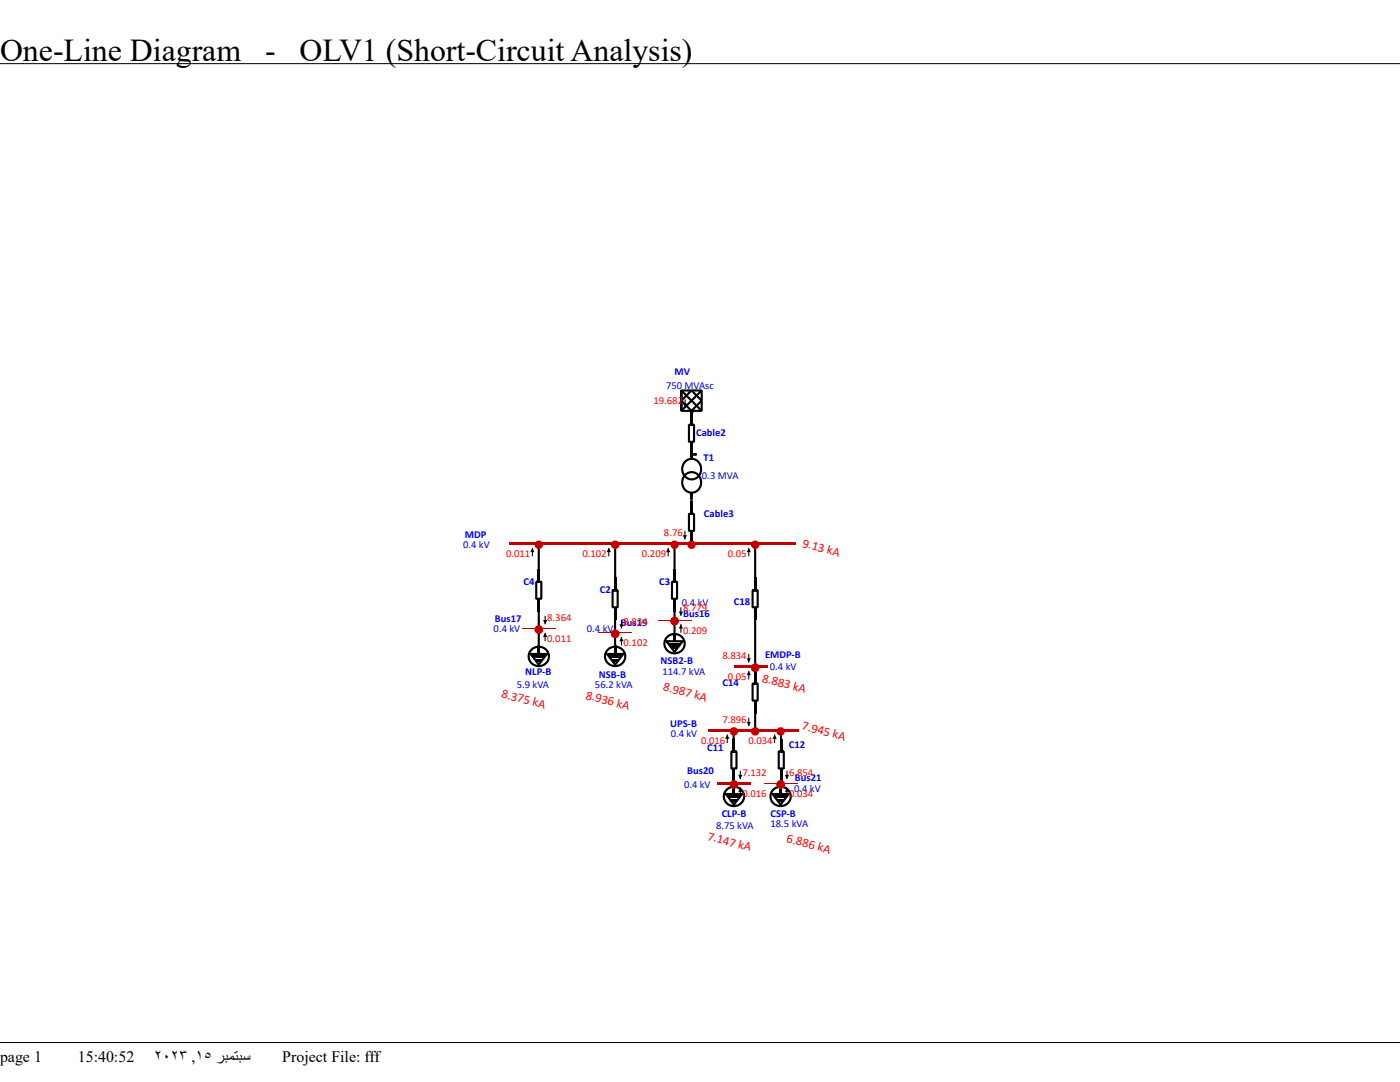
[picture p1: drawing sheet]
<svg xmlns="http://www.w3.org/2000/svg" width="279mm" height="216mm" viewBox="0 0 279 216" stroke-linecap="round" stroke-linejoin="round" font-family="sans-serif">
<g fill="none" stroke="#000" stroke-width=".42">
<path d="M137.9 99.4h.1M138 82.2v2.6M138 88.2v2.5h.9l-.9-.1M138 99.2v3.4M107.5 119.5v9.3M107.5 108.5v7.6M122.8 108.5v9.3M134.6 119.5v6.8M134.6 108.5v7.6M138 105.9v2.6M150.7 108.5v9.3M106.4 131.1h2.3"/>
<path d="M121.6 131.1h2.3M122.8 121.2v7.6M133.4 128.5h2.4M150.7 121.2v15.2M150.7 139.8v5.9M145.3 159h2.3M146.4 145.7l.1 4.3M146.5 153.4v3.3M154.6 159h2.4M155.9 145.7v4.3M155.9 153.4v2.9h-.1v.4"/>
</g>
<g fill="#000">
<path d="M136 77.7h4l.2 .2v4.1l-.2 .2h-4l-.2-.2v-4.1h.4v4.1h-.2v-.2h4v.2h-.2v-4.1h.2v.2h-4v-.2h.2v4.1h-.4v-4.1zM138.2 77.8l2 2-.3 .3-2-2zM139.9 77.8l.3 .3-4.1 4-.3-.3zM139.9 79.8l.3 .3-2 2-.3-.3zM135.8 79.8l2.1-2 .3 .3-2.1 2zM137.5 84.6h1l.2 .2v3.4l-.2 .2h-1l-.2-.2v-3.4l.2-.2h1v.4h-1v-.2h.2v3.4h-.2v-.3h1v.3h-.2v-3.4h.2v.2h-1zM137.8 90.7h.4v.8h-.4zM136.1 79.8l2.1 2-.3 .3-2.1-2zM137.8 82h.4v.2h-.4zM137.8 98.3h.4v.9h-.4zM136.7 94.5a2.09 2.09 0 0 1 2.3-.3 2.09 2.09 0 0 1 1.1 2l-.4 .1v-.4l.2-.1-.2 .1-.1-.4 .2-.1-.2 .1-.2-.3 .2-.1-.2 .1-.2-.3 .1-.1-.1 .1-.3-.2 .1-.2-.1 .2-.3-.2 .1-.2-.1 .2-.3-.1v-.2v.2h-.4v-.2l.1 .2-.4 .1v-.2v.2l-.3 .1-.1-.2 .1 .2-.3 .2-.1-.2 .1 .2-.3 .3-.1-.2 .2 .1-.2 .4-.2-.1h.2l-.2 .4-.2-.1 .2 .1v.4h-.3h.3v.4h-.3l.3-.1v.4l-.2 .1 .2-.1 .2 .4-.2 .1 .2-.2 .2 .4-.2 .1 .1-.1 .3 .2-.1 .2 .1-.2 .3 .2-.1 .2 .1-.2 .3 .2v.2v-.3l.4 .1-.1 .2v-.2h.4v.2v-.2l.3-.1 .1 .2-.1-.2 .3-.2 .1 .2-.1-.2 .3-.2 .1 .2-.1-.2 .2-.3 .2 .1-.2-.1 .2-.3 .2 .1-.2-.1 .1-.4 .2 .1h-.2v-.5l.4 .1a2.14 2.14 0 0 1-2.5 2.2 2.14 2.14 0 0 1-1.6-2.9zM136.7 91.8a2.09 2.09 0 0 1 2.3-.2 2.09 2.09 0 0 1 1.1 2h-.4v-.4h.2l-.2 .1-.1-.4 .2-.1-.2 .1-.2-.4 .2-.1-.2 .2-.2-.4 .1-.1-.1 .2-.3-.3 .1-.1-.1 .1-.3-.1 .1-.2-.1 .2-.3-.1v-.2v.2h-.4v-.3l.1 .3h-.4v-.2v.2l-.3 .2-.1-.2 .1 .1-.3 .3-.1-.2 .1 .1-.3 .3-.1-.1 .2 .1-.2 .3-.2-.1 .2 .1-.2 .4-.2-.1h.2v.4h-.3h.3v.4h-.3h.3v.4h-.2l.2-.1 .2 .4-.2 .1 .2-.1 .2 .3-.2 .1 .1-.1 .3 .3-.1 .1 .1-.1 .3 .2-.1 .2 .1-.2 .3 .1v.2v-.2l.4 .1-.1 .2v-.2l.4-.1v.2v-.2l.3-.1 .1 .2-.1-.1 .3-.2 .1 .2-.1-.2 .3-.3 .1 .2-.1-.1 .2-.3 .2 .1-.2-.1 .2-.4 .2 .1h-.2l.1-.4h.2h-.2v-.4h.4a2.14 2.14 0 0 1-2.5 2.2 2.14 2.14 0 0 1-1.6-2.9z"/>
<path d="M136.1 77.8l4.1 4-.3 .3-4.1-4zM107 115.9h1l.2 .2v3.4l-.2 .2h-1l-.2-.2v-3.4l.2-.2h1v.4h-1v-.2h.2v3.4h-.2v-.2h1v.2h-.2v-3.4h.2v.2h-1zM122.3 117.6h1l.2 .2v3.4l-.2 .2h-1l-.3-.2v-3.4l.3-.2h1v.4h-1v-.2h.2v3.4h-.2v-.2h1v.2h-.2v-3.4h.2v.2h-1zM134.1 115.9h1l.2 .2v3.4l-.2 .2h-1l-.2-.2v-3.4l.2-.2h1v.4h-1v-.2h.2v3.4h-.2v-.2h1v.2h-.2v-3.4h.2v.2h-1zM137.3 102.6l.2-.3h1v.5h-1v-.2h.2v3.3h-.2v-.2h1v.2h-.2v-3.3h.2v.2h-1v-.5h1l.2 .3v3.3l-.2 .3h-1l-.2-.3zM150.2 117.6h1l.2 .2v3.4l-.2 .2h-1l-.2-.2v-3.4l.2-.2h1v.4h-1v-.2h.2v3.4h-.2v-.2h1v.2h-.2v-3.4h.2v.2h-1zM106.9 131.6h1.2v.4h-1.2zM107.3 128.8h.4v1.7h-.4zM105.8 130.3h3.4l.2 .2-1.7 2.2-.3-.2 1.6-2.1 .2 .1v.2h-3.3v-.2l.2-.1 1.6 2.1-.3 .2-1.7-2.1zM105.9 129.5a2.26 2.26 0 0 1 2.4-.5 2.26 2.26 0 0 1 1.5 2h-.5v-.3h.2h-.2v-.3h.2l-.2 .1-.2-.3 .2-.1-.1 .1-.2-.2 .2-.2-.2 .2-.2-.3 .2-.1-.2 .2-.2-.2 .1-.2-.1 .2-.3-.2 .1-.1v.1l-.3-.1 .1-.2-.1 .2h-.3v-.2v.2h-.3v-.3v.3h-.3v-.2l.1 .2h-.4v-.2l.1 .2-.3 .1-.1-.1 .1 .1-.3 .2-.1-.2 .2 .2-.3 .2-.1-.2 .1 .1-.2 .3-.1-.2 .2 .2-.2 .2-.2-.1 .2 .1-.1 .3-.2-.1h.2l-.1 .3h-.2h.2v.3h-.2h.2v.3h-.2l.2-.1 .1 .3-.2 .1 .2-.1 .1 .3-.2 .1 .2-.2 .2 .3-.2 .1 .1-.1 .2 .2-.1 .1 .1-.1 .3 .2-.2 .1 .1-.1 .3 .1-.1 .2 .1-.2 .3 .1-.1 .2v-.2l.4 .1-.1 .2v-.2h.3v.2v-.2h.3v.2v-.2l.3-.1 .1 .2-.1-.2 .3-.1v.2l-.1-.2 .3-.1 .1 .1-.1-.1 .2-.2 .2 .1-.2-.1 .2-.2 .2 .1-.2-.1 .2-.3 .1 .2-.2-.1 .2-.3 .2 .1-.2-.1v-.3l.2 .1h-.2v-.3h.5a2.2 2.2 0 0 1-3 2 2.2 2.2 0 0 1-.9-3.5zM122.2 131.6h1.2v.4h-1.2zM122.6 128.8h.4v1.7h-.4z"/>
<path d="M121 130.3h3.4l.2 .2-1.7 2.2-.3-.2 1.6-2.1 .2 .1v.2h-3.3v-.2l.2-.1 1.6 2.1-.3 .2-1.6-2.1zM121.2 129.5a2.26 2.26 0 0 1 2.4-.5 2.26 2.26 0 0 1 1.4 2h-.4v-.3h.2h-.2l-.1-.3h.2l-.2 .1-.1-.3 .2-.1-.2 .1-.2-.2 .2-.2-.1 .2-.3-.3 .2-.1-.1 .2-.3-.2 .2-.2-.1 .2-.3-.2 .1-.1-.1 .1-.3-.1 .1-.2-.1 .2h-.3l.1-.2v.2h-.3v-.3v.3h-.3l-.1-.2 .1 .2h-.3l-.1-.2 .1 .2-.3 .1-.1-.1 .2 .1-.3 .2-.1-.2 .1 .2-.2 .2-.2-.2 .2 .1-.2 .3-.2-.2 .2 .2-.2 .2-.1-.1 .2 .1-.2 .3-.2-.1h.2v.3h-.2h.2l-.1 .3h-.2h.2l.1 .3h-.2l.2-.1v.3l-.2 .1 .2-.1 .2 .3-.2 .1 .1-.2 .2 .3-.2 .1 .2-.1 .2 .2-.2 .1 .2-.1 .2 .2-.1 .1 .1-.1 .3 .1-.2 .2 .1-.2 .3 .1-.1 .2 .1-.2 .3 .1-.1 .2 .1-.2h.3v.2v-.2h.3v.2l-.1-.2 .3-.1 .1 .2-.1-.2 .3-.1 .1 .2-.1-.2 .3-.1 .1 .1-.2-.1 .3-.2 .1 .1-.2-.1 .3-.2 .1 .1-.2-.1 .2-.3 .2 .2-.2-.1 .1-.3 .2 .1-.2-.1 .1-.3 .2 .1h-.2v-.3h.4a2.2 2.2 0 0 1-3 2 2.2 2.2 0 0 1-.8-3.5zM134 129.1h1.2v.4h-1.2zM134.4 126.3h.4v1.7h-.4zM132.9 127.8l3.3-.1 .3 .3-1.7 2.2-.3-.2 1.6-2.2 .1 .2v.2h-3.2v-.2l.2-.2 1.6 2.2-.3 .2-1.7-2.1zM133 126.9a2.26 2.26 0 0 1 2.4-.5 2.26 2.26 0 0 1 1.5 2l-.5 .1v-.3l.2-.1-.2 .1-.1-.3 .3-.1-.2 .1-.2-.3h.2l-.1 .1-.2-.3 .2-.1-.2 .1-.2-.2 .2-.1-.2 .1-.2-.2 .1-.1-.1 .2-.3-.2 .1-.2v.2l-.3-.1v-.2v.2l-.3-.1v-.2v.2h-.3v-.2v.2h-.3v-.2v.2l-.3 .1v-.2l.1 .2-.3 .1-.1-.2 .1 .2-.3 .2-.1-.2 .2 .1-.3 .2-.1-.1 .1 .1-.2 .2-.1-.1 .2 .1-.2 .3-.2-.1h.2l-.1 .3-.2-.1 .2 .1-.1 .3-.2-.1 .2 .1v.3l-.2-.1h.2v.3h-.2h.2l.1 .3h-.2l.2-.1 .1 .3-.2 .1 .2-.1 .2 .3-.2 .1 .1-.2 .2 .3-.1 .1 .1-.2 .3 .2-.2 .2 .1-.2 .3 .2-.1 .2 .1-.2 .3 .1-.1 .2v-.2h.3v.2v-.2l.3 .1v.2v-.2l.3-.1v.2v-.2h.3v.2v-.2l.3-.1v.2l-.1-.2 .3-.2 .1 .2-.1-.2 .2-.2 .2 .2-.2-.1 .2-.3 .2 .2-.2-.1 .2-.3 .1 .1-.2-.1 .2-.3 .2 .1h-.3l.1-.3h.2h-.2v-.3l.5 .1a2.2 2.2 0 0 1-3.1 1.9 2.2 2.2 0 0 1-.8-3.5zM150.2 136.2h1l.2 .2v3.4l-.2 .2h-1l-.2-.2v-3.4l.2-.2h1v.4h-1v-.2h.2v3.4h-.2v-.2h1v.2h-.2v-3.4h.2v.2h-1zM145.9 159.6h1.2v.4h-1.2zM145.7 150l.3-.2h1v.4h-1v-.2h.2v3.4h-.2v-.3h1v.3h-.2v-3.4h.2v.2h-1v-.4h1l.2 .2v3.4l-.2 .2h-1l-.3-.2zM146.3 156.7h.4v1.7h-.4zM144.9 157.4a2.26 2.26 0 0 1 2.4-.5 2.26 2.26 0 0 1 1.4 2h-.4v-.3h.2l-.2 .1-.1-.3 .2-.1-.2 .1-.1-.3 .2-.1-.2 .2-.2-.3 .2-.1-.1 .1-.2-.2 .1-.2-.1 .2-.3-.2 .2-.1-.1 .1-.3-.1 .1-.2-.1 .2-.3-.1 .1-.2v.2l-.4-.1 .1-.2v.2h-.3v-.2v.2h-.3v-.2v.2l-.3 .1-.1-.2 .1 .2-.3 .1v-.2l.1 .2-.3 .1-.1-.1 .1 .1-.2 .2-.2-.2 .2 .2-.2 .2-.2-.1 .2 .1-.2 .3-.1-.2 .2 .1-.2 .3-.2-.1 .2 .1v.3l-.2-.1h.2v.3h-.3h.3v.3h-.2h.2v.3h-.2l.2-.1 .2 .3-.2 .1 .1-.1 .2 .2-.2 .2 .2-.2 .2 .2-.2 .2 .2-.2 .2 .2-.1 .2 .1-.2 .3 .2-.1 .1v-.2l.3 .2-.1 .2 .1-.2h.3v.2v-.2h.3v.3v-.3h.3v.2l-.1-.2h.4v.2l-.1-.2 .3-.2 .1 .2-.1-.1 .3-.2 .1 .2-.2-.2 .3-.2 .1 .2-.1-.2 .2-.2 .1 .2-.2-.2 .2-.2 .2 .1-.2-.1 .1-.3 .2 .1h-.2l.1-.3h.2h-.2v-.3h.4a2.2 2.2 0 0 1-3 2 2.2 2.2 0 0 1-.8-3.5zM155.2 159.6h1.2v.4h-1.2z"/>
<path d="M155.2 150l.2-.2h1v.4h-1v-.2h.2v3.4h-.2v-.3h1v.3h-.2v-3.4h.2v.2h-1v-.4h1l.2 .2v3.4l-.2 .2h-1l-.2-.2zM155.6 156.7h.4v1.7h-.4zM154.2 157.4a2.26 2.26 0 0 1 2.4-.5 2.26 2.26 0 0 1 1.4 2h-.4v-.3h.2l-.2 .1-.1-.3 .2-.1-.2 .1-.1-.3 .2-.1-.2 .2-.1-.3 .1-.1-.1 .1-.2-.2 .1-.2-.1 .2-.3-.2 .2-.1-.1 .1-.3-.1 .1-.2-.1 .2-.3-.1 .1-.2v.2l-.3-.1v-.2v.2h-.3v-.2v.2h-.3v-.2v.2l-.3 .1v-.2v.2l-.3 .1v-.2l.1 .2-.3 .1-.1-.1 .1 .1-.2 .2-.1-.2 .1 .2-.2 .2-.2-.1 .2 .1-.1 .3-.2-.2 .2 .1-.2 .3-.1-.1 .2 .1-.1 .3-.2-.1h.2v.3h-.2h.2v.3h-.2h.2l.1 .3h-.2l.1-.1 .2 .3-.2 .1 .2-.1 .1 .2-.2 .2 .2-.2 .2 .2-.1 .2 .1-.2 .2 .2-.1 .2 .1-.2 .3 .2-.1 .1v-.2l.3 .2v.2v-.2h.3v.2v-.2h.3v.3v-.3h.3v.2v-.2h.3v.2l-.1-.2 .3-.2 .1 .2-.1-.1 .3-.2 .1 .2-.2-.2 .3-.2 .1 .2-.1-.2 .2-.2 .1 .2-.1-.2 .1-.2 .2 .1-.2-.1 .1-.3 .2 .1h-.2l.1-.3h.2h-.2v-.3h.4a2.2 2.2 0 0 1-3 2 2.2 2.2 0 0 1-.8-3.5zM144.7 158.3l3.4-.1 .2 .3-1.7 2.2-.3-.3 1.6-2.1 .2 .1v.2h-3.3v-.2l.2-.1 1.6 2.1-.3 .3-1.6-2.1zM154 158.3l3.4-.1 .2 .3-1.6 2.2-.4-.3 1.6-2.1 .2 .1v.2h-3.2v-.2l.1-.1 1.7 2.1-.4 .3-1.6-2.1z"/>
<circle cx="138" cy="82.2" r=".21"/>
</g>
<g fill="#c00000">
<path d="M101.6 108.2h57.1v.5h-57.1z" fill-rule="evenodd"/>
<path d="M146.5 132.8h6.7v.5h-6.7z" fill-rule="evenodd"/>
<path d="M141.4 145.5h18.1v.5h-18.1z" fill-rule="evenodd"/>
<circle cx="138" cy="108.7" r=".85"/>
<circle cx="107.5" cy="108.7" r=".85"/>
<circle cx="134.6" cy="108.7" r=".85"/>
<circle cx="122.8" cy="108.7" r=".85"/>
<circle cx="150.7" cy="108.7" r=".85"/>
<circle cx="150.7" cy="133.2" r=".85"/>
<circle cx="146.5" cy="145.9" r=".85"/>
<circle cx="155.8" cy="145.9" r=".85"/>
<circle cx="150.7" cy="145.9" r=".85"/>
</g>
<path d="M152.4 156.3h6.8" fill="none" stroke="#c00000" stroke-width=".2"/>
<g fill="#c00000">
<path d="M143.1 156.1h6.8v.5h-6.8z" fill-rule="evenodd"/>
<circle cx="155.8" cy="156.5" r=".85"/>
<circle cx="146.5" cy="156.5" r=".85"/>
</g>
<path d="M119.4 126.3h6.7" fill="none" stroke="#c00000" stroke-width=".2"/>
<circle cx="122.8" cy="126.5" r=".85" fill="#c00000"/>
<path d="M131.2 123.7h6.8" fill="none" stroke="#c00000" stroke-width=".2"/>
<circle cx="134.6" cy="123.9" r=".85" fill="#c00000"/>
<path d="M104.1 125.4h6.8" fill="none" stroke="#c00000" stroke-width=".2"/>
<circle cx="107.5" cy="125.6" r=".85" fill="#c00000"/>
<g fill="none" stroke="#000" stroke-width=".21">
<path d="M136.7 79.7v1.7M106.3 109.3v1.7M121.5 109.3v1.7M133.3 109.3v1.7M136.7 105.9v1.7M149.4 109.3v1.7M108.8 122.9v1.7M108.8 126.3v1.7M124 123.7v1.7M124 127.1v1.7M135.9 121.2v1.7M135.9 124.6v1.7"/>
<path d="M149.4 130.5v1.7M149.4 133.9v1.7M145.1 146.6v1.7M147.7 153.8v1.7M147.7 157.2v1.7M149.4 143.2v1.7M154.6 146.6v1.7M157.1 153.8v1.7M157.1 157.2v1.7"/>
</g>
<g fill="#000">
<path d="M136.3 80.5h.9l-.5 .9zM106.3 109.3l.4 .9h-.9zM121.5 109.3l.4 .9h-.8zM133.3 109.3l.5 .9h-.9zM136.3 106.8h.8l-.4 .8zM149.4 109.3l.5 .9h-.9zM108.4 123.7h.8l-.4 .9zM108.8 126.3l.4 .8h-.8zM124 127.1l.5 .9h-.9zM123.6 124.6h.9l-.5 .8zM135.9 124.6l.4 .8h-.8zM135.5 122h.8l-.4 .9z"/>
<path d="M149 131.3h.9l-.5 .9zM149.4 133.9l.5 .8h-.9zM145.1 146.6l.5 .8h-.9zM147.3 154.6h.9l-.5 .9zM147.7 157.2l.5 .8h-.9zM149 144h.9l-.5 .9zM154.6 146.6l.4 .8h-.8zM157.1 157.2l.4 .8h-.9zM156.6 154.6h.9l-.4 .9z"/>
</g>
<path d="M0 0h279.4v12.7h-279.4z" fill-rule="evenodd" fill="#fff"/>
<path d="M0 12.7h279.4" fill="none" stroke="#000" stroke-width=".2"/>
<path d="M0 208h279.4v7.9h-279.4z" fill-rule="evenodd" fill="#fff"/>
<path d="M0 208h279.4" fill="none" stroke="#000" stroke-width=".2"/>
<g font-size="6.3">
<text x="0" y="12.2">One-Line Diagram</text>
<text x="52.9" y="12.2">-</text>
<text x="59.8" y="12.2">OLV1 (Short-Circuit Analysis)</text>
</g>
<g font-size="3.2">
<text x="0" y="211.9">page 1</text>
<text x="15.5" y="211.9">15:40:52</text>
<text x="30.8" y="211.9">2023 ,15 ربمتبس</text>
<text x="56.3" y="211.9">Project File: fff</text>
</g>
<g font-size="2.5" fill="#f00">
<text x="160" y="109.1" transform="rotate(15 160 109.1)">9.13 kA</text>
<text x="132.2" y="137.7" transform="rotate(15 132.2 137.7)">8.987 kA</text>
<text x="152" y="136" transform="rotate(15 152 136)">8.883 kA</text>
<text x="100" y="139.1" transform="rotate(15 100 139.1)">8.375 kA</text>
<text x="116.8" y="139.4" transform="rotate(15 116.8 139.4)">8.936 kA</text>
<text x="159.9" y="145.5" transform="rotate(15 159.9 145.5)">7.945 kA</text>
<text x="141" y="167.6" transform="rotate(15 141 167.6)">7.147 kA</text>
<text x="156.9" y="168" transform="rotate(15 156.9 168)">6.886 kA</text>
</g>
<g font-size="2.1" fill="#00f">
<text x="132.9" y="77.5">750 MVAsc</text>
<text x="134.6" y="74.9">MV</text>
<text x="138.9" y="87">Cable2</text>
<text x="140.1" y="95.5">0.3 MVA</text>
<text x="140.4" y="92.1">T1</text>
<text x="92.8" y="107.4">MDP</text>
<text x="140.5" y="103.2">Cable3</text>
<text x="92.4" y="109.3">0.4 kV</text>
<text x="104.5" y="116.7">C4</text>
<text x="119.7" y="118.3">C2</text>
<text x="131.6" y="116.7">C3</text>
<text x="98.8" y="124.1">Bus17</text>
<text x="123.9" y="124.9">Bus19</text>
<text x="136.1" y="120.9">0.4 kV</text>
<text x="136.4" y="123">Bus16</text>
<text x="146.5" y="120.6">C18</text>
<text x="98.5" y="126.2">0.4 kV</text>
<text x="117.1" y="126.2">0.4 kV</text>
<text x="152.7" y="131.2">EMDP-B</text>
<text x="103.1" y="137.3">5.9 kVA</text>
<text x="104.8" y="134.7">NLP-B</text>
<text x="118.7" y="137.3">56.2 kVA</text>
<text x="119.5" y="135.2">NSB-B</text>
<text x="131.8" y="132.6">NSB2-B</text>
<text x="132.2" y="134.7">114.7 kVA</text>
<text x="144.2" y="136.8">C14</text>
<text x="153.6" y="133.6">0.4 kV</text>
<text x="133.8" y="145">UPS-B</text>
<text x="133.8" y="147.1">0.4 kV</text>
<text x="141.1" y="149.8">C11</text>
<text x="157.4" y="149.2">C12</text>
<text x="137.1" y="154.5">Bus20</text>
<text x="158.6" y="155.8">Bus21</text>
<text x="136.5" y="157.2">0.4 kV</text>
<text x="158.5" y="158">0.4 kV</text>
<text x="142.9" y="165.4">8.75 kVA</text>
<text x="144" y="163">CLP-B</text>
<text x="153.8" y="163">CSP-B</text>
<text x="153.8" y="165.1">18.5 kVA</text>
</g>
<g font-size="2.1" fill="#f00">
<text x="130.4" y="80.7">19.682</text>
<text x="132.5" y="106.9">8.76</text>
<text x="101" y="111.1">0.011</text>
<text x="116.3" y="111.1">0.102</text>
<text x="128.1" y="111.1">0.209</text>
<text x="145.3" y="111.1">0.05</text>
<text x="109.2" y="123.8">8.364</text>
<text x="124.5" y="124.6">8.834</text>
<text x="136.3" y="122">8.779</text>
<text x="109.2" y="128.1">0.011</text>
<text x="124.5" y="128.9">0.102</text>
<text x="136.3" y="126.5">0.209</text>
<text x="144.2" y="131.5">8.834</text>
<text x="145.3" y="135.7">0.05</text>
<text x="139.9" y="148.4">0.016</text>
<text x="144.2" y="144.2">7.896</text>
<text x="149.4" y="148.4">0.034</text>
<text x="148.2" y="154.8">7.132</text>
<text x="157.5" y="154.8">6.854</text>
<text x="148.2" y="159">0.016</text>
<text x="157.5" y="159">0.034</text>
</g>
</svg>
